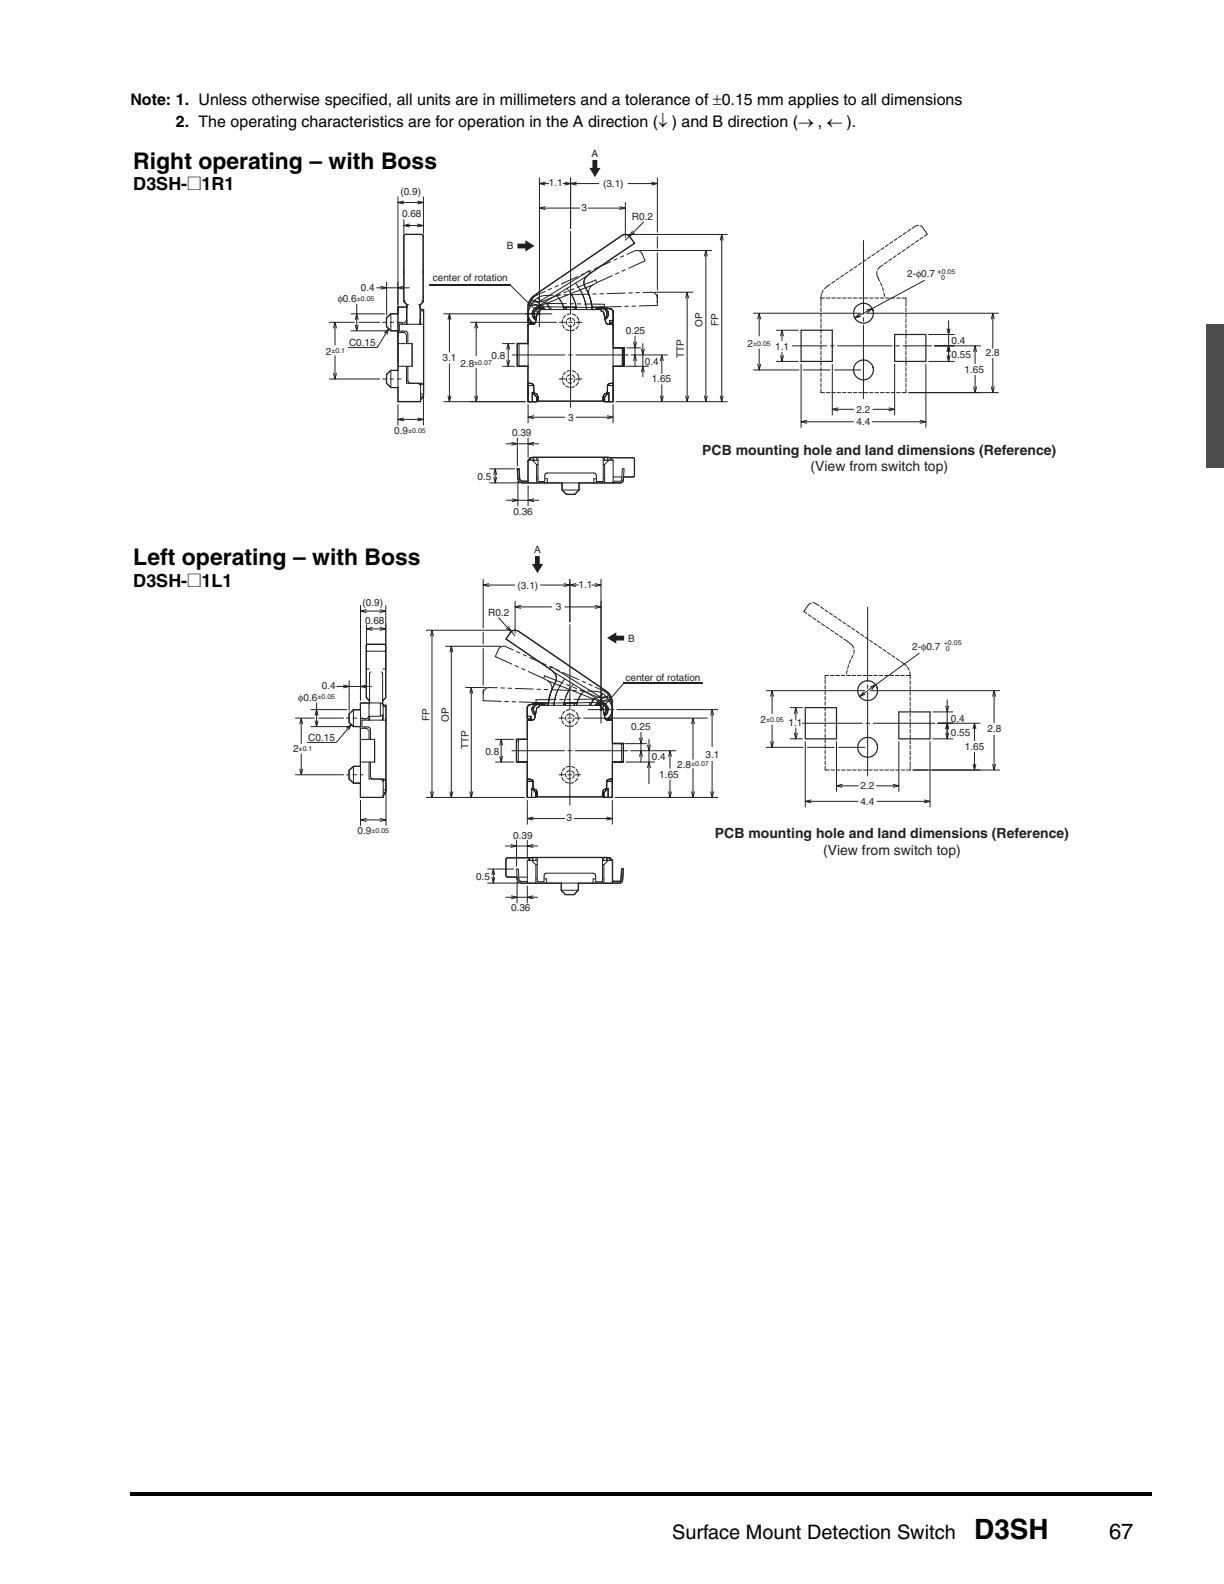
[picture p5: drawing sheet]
<svg xmlns="http://www.w3.org/2000/svg" width="216mm" height="279mm" viewBox="0 0 216 279" stroke-linecap="round" stroke-linejoin="round" font-family="sans-serif">
<path d="M23 263.2h180.2v.7h-180.2z" fill="#000"/>
<path d="M183.3 7.2h19.9v4.3h-19.9z" fill="#fff"/>
<path d="M212.7 57.2h3.2v25.3h-3.2z" fill="#4d4d4d"/>
<path d="M57.5 26.2h128.8v65.1h-128.8z" fill="#fff"/>
<g fill="none" stroke="#231f20" stroke-width=".18">
<path d="M95.2 36.7h7.1M95.2 31.4v26.3M95.2 32.4h1.6M96.1 32.1l-.9 .3 .9 .2M96.1 36.5l-.9 .2 .9 .3M99.6 32.1l1 .3-1 .2M100.6 31.4v8.9M101.6 32.1l-1 .3 1 .2M103.8 36.7h6.5M105.6 32.4h-6.3M109.3 36.5l1 .2-1 .3M110.3 35.7v6.2"/>
<path d="M110.8 32.4h5M113.5 39.2l-2.3 2.3M114.9 32.1l1 .3-1 .2M115.9 31.4v9.6M162 39.7l-.4 .1-.7 .5M162.3 39.8l.4 .2 .5 .7M58.1 56.8h4.4M58.8 57.9l.3-1.1 .2 1.1M59.1 57v3.9M63.3 56.8h3.7M67.5 56.8h.6M68.8 56.8h.6"/>
<path d="M68.9 55.4v3M70.1 56.8h.6M70.2 55.4h-1.3l-.7 .7v1.5l.7 .8h1.3M70.2 58.6h1.1l.4 .5v1.5M70.2 57v13.9h4v-2.9M70.9 57v.2M70.9 58.4v.2M71.5 53l-.3 .2M71.7 54.2v3M71.8 53.9h.1M71.8 57.1v.1M71.8 54.2h-1.6v2.8h1.1l.5-.5"/>
<path d="M71.8 53.9v3.3M72 53.7l-.2 .2M73.8 53.7l.3 .2M74.1 54.4h.1v2.8M74.1 57.1v.1M74.1 53.9v3.2M74.2 56.3h-.1v.9v-.1M74.2 54.6h.5v14.9M74.2 54.8h.5M74.4 53l.2 .2M74.6 53.2v-11.7l-.1-.1h-3.1l-.1 .1-.1 11.8 .6 .6M74.6 53.2l-.5 .7"/>
<path d="M74.7 57.2h-4.3v1.2h1.1l.4 .3v1.9M75.8 50.2h14.1zM79 56.4l.3-1 .2 1M79.3 55.5v6.6M83 56.9h15.1M83.7 57.9l.3-1.1 .2 1.1M84 57.2v5.5M89.9 50.2l5.3 5.1-.1 .1M93.1 55.4v1.2h.4M93.2 57.2h.8M93.2 53.7v2.2l.4 .8 .6 .4M93.2 54.7v1.9h.3"/>
<path d="M93.3 54.7l-.1 .2v1.7h.3M93.5 53.4l-.1 .4a2.58 2.58 0 0 0 .4 3l.4 .3M93.8 57h-.7v-.4l.1 .4h.6M93.8 56.8v.4M94 54.8l-.1 .6zM94 57.2l.4-.3 .4-1.7 .1-.3 .4-.1v-.2h10.7v.3l.5 .3 .3 1.7 .4 .3M94 57.2h-.9v10.4l.9 .2M94 57.2h-.9v3.6M94 56l.5 .5M94.1 54.9l-.1 .6M94.2 52.1l-.6 .6a.29 .29 0 0 0-.1 .3 .29 .29 0 0 0 .2 .3l1.5-.1 8.7-5.4 .3 .4 7.7-5.3-1-1.3-.5-.3-.6 .2-15.6 10.6M94.4 52.9l-.3 .4a2.92 2.92 0 0 0-.9 2.5 2.03 2.03 0 0 0 1 1.3"/>
<path d="M94.4 54.8l.7-.4 .6 .2a.93 .93 0 0 0-1.3 .2 .93 .93 0 0 0 .2 1.3l-.4-.6zM94.4 54.3l.6-.2zM94.9 54.2l-.5 .1M94.9 52.5l-.5 .4v.2l1.7 1 9.4 .2 1.1-.1M95.1 54.2l-.6 .2M95.1 55.3l.1 .1M95.3 54.6v.2l-.5 .4-.4 1.7-.4 .3M95.6 54.2l.6 .4M95.6 54.2h-.5M95.7 54.3l.3 .3-.4-.3-.4-.1-.5 .1-.5 .3-.2 .4v.6l.2 .4 .4 .4-.4-.3M95.7 54.6a.93 .93 0 0 0-1.3 .2 .93 .93 0 0 0 .2 1.3M96.1 51.4l-1.6 .8-.7 .6 .2 .2 1.4 .2 3.5-1.3"/>
<path d="M96.2 54.6l-.5-.4-.5-.1-.6 .1-.4 .3-.3 .5v.6l.2 .5 .4 .4M96.2 53.2l.8 1.4-.5-1.1M97.2 54.1v.5M97.3 50.9l-.6 .2M97.3 55.4h-19M97.6 52.1l-1.8 .1-.9 .3 .1 .3 1.2 .7 3.7 .1M98.1 52.1l.9 1.1 .5 1.4M98.4 50.4l-.5 .2M98.6 52.6l.5 .8 .4 1.2M98.7 56.9h1M98.8 52l-.6 .1M99.2 56.4v.6"/>
<path d="M99.2 57.4l.4 .5M99.4 54.2h2.2l.1 .4M99.4 54.2l.1 .4M99.8 55.7l-.5 .4M99.8 58.1l.6 .2M99.9 54.4l-.1 .2M99.9 56.6l.1 .6M100 50.9l1.1 1.6 .4 1 .2 1.1M100 51.4l-.6 .2M100.1 52h-.6M100.2 57.5l.6 .1M100.3 56.9h.7"/>
<path d="M100.5 53.6h.7M100.6 56.1l-.5 .3M100.6 40.8v14.6l-.6 .1M100.6 56v.6M100.6 57.3v14.6M100.7 51.8l.6 1.1 .4 1.7M101 55.4l.5 .3M101 56.2l.4 .4M101.2 50.9l-.6 .3M101.3 58.2l-.6 .1M101.4 56.9l-.3 .5M101.4 54.4v.2"/>
<path d="M101.5 49.9l.8 1.1 .5 1 .5 1.4 .2 1.2M101.6 56.9h1M101.8 55.9l.3 .5M101.8 50.7l3.3-1.3 .2 .5-.9 .5-8.9 3.5-1.9-.4-.1-.1 .3-.6M101.8 53.6h.6M101.9 48.8l-2.9 1.3M102 57.5l-.4 .5M102.1 56.6v.6M102.4 51.1l.6 1.4 .4 1.4M103.1 53.6l3.5 .1v.5M103.1 48.3l-.6 .2M103.4 54.2l.1 .4"/>
<path d="M103.4 54.4l.1 .2M103.5 48.7l-.4 .6-.1 .8 1 2.3 .5 2.2-.4-1.9a1.69 1.69 0 0 1 .5-2.4M103.9 51.9l-3.2 .1M104.2 48.2l-.9 .7-8.1 4.9h-1.9l-.1-.1 .2-.7M104.2 47.7l-.6 .3M104.4 54.2h1.7M105.2 51.8l-.7 .1M105.2 54.6l.5-.3 .5-.1 .5 .1 .4 .3 .2 .5v.4l-.2 .5-.4 .4M105.6 54.3l-.4 .3M105.6 54.6l.7-.2 .6 .4 .2 .7-.4 .6M105.6 54.6a.93 .93 0 0 1 1.3 .2 .93 .93 0 0 1-.2 1.3M105.7 54.3l-.5 .3"/>
<path d="M105.8 54.3l-.8 .3M106 54.6v.2l.5 .4 .4 1.7 .3 .3M106.2 54.2l.6 .2M106.3 54.2a1.18 1.18 0 0 1 1 .9 1.18 1.18 0 0 1-.6 1.3l.4-.3M106.4 54.2l1.4 .3M106.5 51.8h-.7M107.2 54.9l.1 .6M107.2 57.2h.9v10.4l-.9 .2M107.2 57.2h.9v.4M107.2 57.2h.9v3.6M107.5 56.6v.6M107.7 46.2l-2.9 1.3"/>
<path d="M107.7 54.5l.4 .4v1.7h-.6M107.8 54.5l.3 .4v1.7h-.6M108 48.6l-2.7 1.3M108.1 56.6v.4h-.6M108.9 45.6l-.6 .3M109.1 48.1l-.6 .3M109.6 54.1l-3 .1M110 45.1l-.6 .3M110.3 51.7l-3.2 .1M110.3 47.6l-.6 .2M110.6 44.9l1.3-.6a1.01 1.01 0 0 1 1.3 .5l.6 1.2-2.9 1.3M110.8 41.4h17.5"/>
<path d="M110.8 54h-.6M111 41.6l-.7 .7M111.5 51.7h-.6M111.6 40.8l-.6 .9 .9-.6M112 59.3v5.3M112.1 54h-.6M112.8 51.6h-.6M112.8 44.2h12.7M113.4 51.6h1.5a.99 .99 0 0 1 1 .9l.1 1.4-3.3 .1M115.4 51.5h6.8M115.9 53.2h.1M115.9 41.7v2.1"/>
<path d="M115.9 44.6v6.6M115.9 51.9v.8M120.9 52.6l.3-1.1 .3 1.1M121.2 51.5v19.4M124.3 45.2l.2-1 .3 1M124.5 44.2v26.7M127 42.3l.3-.9 .2 .9M127.3 41.4v29.5M132.9 55.3h18.9M133.7 56.2l.2-.9 .3 .9M133.9 55.6v3.7M136.9 58.2h3.9"/>
<path d="M137.7 59.3l.2-1.1 .3 1.1M137.9 58.5v1.6M144.8 52.6v.6M144.8 53.4v.6M144.8 54.3v.7M144.8 55.3v.6M144.8 56.2v.7M144.8 57.2v.6M144.8 58.1v.7M144.8 59.1v.6M144.8 52.6h.6M144.9 51.9l-.1 .7"/>
<path d="M145.2 51.2l-.3 .5M145.8 52.6h.6M146.4 50.1l-1 .8M146.7 52.6h.6M147.2 49.6l-.5 .3M147.7 52.6h.6M148 49l-.5 .4M148.6 52.6h.7M148.8 48.5l-.5 .4M149.6 52.6h.6M149.6 48l-.5 .3M150.4 47.4l-.5 .4"/>
<path d="M150.5 52.6h.7M151.2 46.9l-.5 .4M151.5 52.6h.6M151.5 55.4l-.7 .7M152 46.4l-.6 .3M152.3 42.4v13M152.3 56v.7M152.3 57.3v13M152.4 52.6h.7M152.7 45.8l-.5 .4M152.8 55.3h23.3M152.9 54.7l.9-.3-.7 .7"/>
<path d="M153.4 52.6h.6M153.5 45.3l-.5 .4M154.3 44.8l-.5 .3M154.3 52.6h.7M154.7 47.9a1.94 1.94 0 0 0 .5 1.7M155.1 44.2l-.5 .4M155.2 47.1l-.4 .5M155.3 52.6h.6M155.3 49.8l.2 .6M155.7 50.7l.1 .6M155.7 46.7l-.5 .4M155.9 43.7l-.5 .3"/>
<path d="M155.9 51.6l.1 .7M156.2 52.6h.7M156.5 46.2l-.5 .3M156.7 43.1l-.5 .4M157.2 52.6h.6M157.3 45.6l-.5 .4M157.5 42.6l-.6 .4M158.1 45.1l-.5 .4M158.1 52.6h.7M158.2 42.1l-.5 .3M158.9 44.6l-.6 .3M159 41.5l-.5 .4"/>
<path d="M159.1 52.6h.7v.6M159.6 44l-.5 .4M159.8 53.4v.6M159.8 54.3v.7M159.8 55.3v.6M159.8 56.2v.7M159.8 57.2v.6M159.8 58.1v.7M159.8 59.1v.6M159.8 41l-.5 .4M160.4 43.5l-.5 .3M160.6 40.5l-.5 .3"/>
<path d="M161.2 42.9l-.5 .4M162 42.4l-.5 .3M162.8 41.8l-.5 .4M163.1 49.5l-12.3 6.6 1-.3M163.2 40.8l.4 .5-.6 .4M163.8 59h4.5M167.1 58l.2 1 .3-1M167.3 56.6v7M174.9 56.2l.2-.9 .3 .9M175.1 55.4v6M58.1 66.9h8.9M58.8 65.9l.3 1 .2-1"/>
<path d="M59.1 62.7v4.2M67.5 66.9h.6M68.8 66.9h.6M68.9 65.4v3M70.1 66.9h.6M70.2 65.4h-1.3l-.7 .7v1.5l.7 .8h1.3M70.2 60.6h2.5v4M70.2 64.6h2.5M71.7 64.6v3h2.1M71.9 64.6v2.6l.2 .3 .3 .1M72.7 60.6h.1M72.7 60.6v4"/>
<path d="M73.8 67.6l.4 .4M74.1 67.6l.1 .2h.5l-.1-.2h-.8M74.2 67.6v.4M74.2 69.9l.4 .2M74.2 69.5h.5M74.6 70.1l-.4 .4M74.7 69.5l-.1 .6M78.3 70.9h14.3M79 69.9l.3 1 .2-1M79.3 64.2v6.7M83.7 69.9l.3 1 .2-1M84 65v5.9"/>
<path d="M88.6 64.6h2.2M88.6 60.6h2.2M89.3 78.3h5.7M89.4 61.6l.2-1 .3 1M89.4 63.6l.2 1 .3-1M89.6 60.6v4M90.3 78l1 .3-1 .2M90.4 62.6h9.2M91.3 77.3v4.9M91.3 60.6v4h1.9M91.3 60.6h.3M91.6 60.6v4"/>
<path d="M93.1 67.6v.4M93.1 77.3v3.4M93.1 73.6h6.5M93.1 71.3v3.3M93.1 68v2.9h1.5v-.9M93.1 67.6l.9 .2M93.1 67.6v.4h1h-1v2.9h.8v-1.6M93.2 60.6h-1.9M93.2 68v2.9h.7v-1.6M93.9 67.7l.2 .3M93.9 69.3l.7 .7M93.9 69.3l.7 .7v.9h-.7z"/>
<path d="M94 67.8l.1 .3M94 67.8l.1 .1M94.1 67.8l.1 1.3 .5 .4M94.1 67.9v.2M94.1 78l-1 .3 1 .2M94.1 68.1l.1 1 .3 .3M94.1 73.3l-1 .3 1 .2M94.1 68.1l.1 1 .5 .4M94.3 69.3h-.4M94.5 69.4l.2 .1M94.7 69.5l.2 .6M94.7 69.5l.2 .4v.9v-.7"/>
<path d="M94.9 70h-.3M98.7 66.9h1M99.2 66.4v.6M99.2 67.3l.4 .6M99.8 65.7l-.5 .4M99.8 68.1l.6 .2M99.9 66.6l.1 .6M100.2 67.5l.6 .1M100.3 62.6h.6M100.3 66.9h.7M100.6 66.1l-.5 .3M100.6 65.4l-.6 .1"/>
<path d="M101 66.2l.4 .4M101 65.4l.5 .3M101.3 68.2l-.6 .1M101.4 66.9l-.3 .5M101.6 62.6h9.2M101.6 66.9h1M101.6 73.6h6.4M101.8 65.9l.3 .5M102 67.5l-.4 .5M102.1 66.6v.6M106.4 70h.2M106.6 69.5l-.2 .4v.9h-11.5v-.7"/>
<path d="M106.6 69.5l-.2 .4v.9M106.6 70v.9h.8M107 69.3h.4l-.8 .7h-.2M107.1 69l-.1 .3-.4 .2M107.1 68.1v.9M107.1 73.3l1 .3-1 .2M107.1 68.1v1l-.5 .4M107.2 68h.9v2.9h-.7v-1.6M107.2 68h.9M107.2 68h.9v2.9h-.7M107.2 67.8l-.1 .3M107.4 69.3h-.4h.4l-.8 .7h-.2"/>
<path d="M107.4 69.3v1.6h-.8v-.9M107.4 69.3l-.8 .7M107.4 67.7l-.2 .3M108.1 71.3v3.3M108.1 68v2.9h-.7M108.1 67.6l-.9 .2M108.1 67.6v.4M108.6 70.9h19.7M109.8 64.6h.3h-2M109.8 64.6h-.2M110.1 61.4v3.2h-.3M110.1 61.4h-.3v3.2"/>
<path d="M110.1 61.4h-2M110.1 61.4v3.1M110.1 61.4h-.3v3.1v-3.1M110.4 64.6h4M110.6 61.4h2.4M111.3 62.6h6.4M111.8 63.6l.2-1 .3 1M111.8 60.4l.2 1 .3-1M113.1 61.6l.3 1 .2-1M113.4 60.6v5.9M113.6 65.6l-.2-1-.3 1M116.5 63.6l.2-1 .3 1"/>
<path d="M116.5 69.9l.2 1 .3-1M116.7 62.9v3M116.7 67.9v3M120.9 69.9l.3 1 .3-1M124.3 69.9l.2 1 .3-1M127 69.9l.3 1 .2-1M132.9 65.3h8M133.7 64.2l.2 1.1 .3-1.1M133.9 61.6v3.7M136.9 63.8h3.9M137.7 62.7l.2 1.1 .3-1.1M137.9 62.2v1.6"/>
<path d="M139.8 61h6M141.3 74.4h9.2M141.3 64.2v11.2M141.7 65.3h4.7M142.3 74.1l-1 .3 1 .3M144.8 69.3h.6M144.8 60v.7M144.8 61v.6M144.8 62v.6M144.8 62.9v.6M144.8 63.9v.6M144.8 64.8v.6"/>
<path d="M144.8 65.8v.6M144.8 66.7v.6M144.8 67.7v.6M144.8 68.6v.7M145.8 69.3h.6M146.5 61h.6M146.7 69.3h.6M146.8 72.2h3.7M146.8 64.2v9M147.2 65.3h4.6M147.7 69.3h.6M147.8 61h9.6"/>
<path d="M147.8 72l-1 .2 1 .2M148.6 69.3h.7M149.6 69.3h.6M150.5 69.3h.7M151.5 69.3h.6M152.4 69.3h.7M153.4 69.3h.6M153.9 74.4h9.2M154 72.2h3.7M154.3 69.3h.7M155.3 69.3h.6M156.2 69.3h.7"/>
<path d="M156.8 72l1 .2-1 .2M157.2 69.3h.6M157.8 64.2v9M158 61h.6M158.1 69.3h.7M159.1 69.3h.7M159.3 61h5.1M159.8 60v.7M159.8 61v.6M159.8 62v.6M159.8 62.9v.6M159.8 63.9v.6"/>
<path d="M159.8 64.8v.6M159.8 65.8v.6M159.8 66.7v.6M159.8 67.7v.6M159.8 68.6v.7M160.3 69.3h15.8M162.3 74.1l1 .3-1 .3M163.3 64.2v11.2M163.8 63.8h4.5M164.9 61h8.1M167.1 62l.2-1 .3 1M167.1 62.7l.2 1.1 .3-1.1"/>
<path d="M171.7 62l.3-1 .2 1M171.7 68.2l.3 1.1 .2-1.1M172 61.1v3M172 66.2v3.1M174.9 68.2l.2 1.1 .3-1.1M175.1 63.2v6.1M86.4 85.2h5.2M86.4 82.7h4.4M87.1 83.7l.2-1 .3 1M87.1 84.2l.2 1 .3-1M87.3 82.7v2.5M89.3 88.2h5.7"/>
<path d="M90.3 88l1 .2-1 .3M91.3 84.9v4.3M91.4 84.4l-.1-1.7h.3l.1 2 .3 .2h1.2M91.4 84.4l.1 .4 .3 .3 1.4 .1M93.1 85.7v3.5M93.4 80.9l-.2 .3M93.4 80.9l.3 .3M93.8 80.7h-.3l-.2 .4M93.9 81.2l.7 .7v3.3M94.1 80.7l-.7 .2M94.1 80.7h13v.5M94.1 80.7v.5"/>
<path d="M94.1 88l-1 .2 1 .3M94.6 81.9h.3M94.6 84.4h.3M94.7 81.2v-.5l.2 .1v1.1M94.7 81.2h-1.5v4h1.4M94.7 81.2l.2 .1M96.1 84.4h.4v.8M99.2 85.2v1.2M99.2 86.4h2.9M102.1 86.4l-.7 .8h-1.5l-.7-.8M102.1 85.2v1.2M105.2 84.4h-.4v.8"/>
<path d="M106.4 81.9v3h-1.2v-1.1l-.4-.4h-8.3l-.4 .4v1.1h-1.2v-3M106.4 81.9h.2M106.4 84.4h.2M106.6 81.2v-.5h-.1l-.1 .1v1.1M106.6 81.2l-.2 .1M106.6 81.2h1.5v4M106.6 81.9v3.3M107.1 80.7h.1M107.2 80.7l.7 .2M107.2 80.7v.5M107.4 81.2l-.8 .7M107.5 80.7l4.3 .1 .1 3.2-.2 .1h-1.7"/>
<path d="M107.9 80.9l.2 .3M107.9 80.9l-.3 .3M108.1 84.1h1.6M109.6 84.7l-.2 .2h-1.3M109.7 84.7l.1-2h.3l-.2 2.1-.4 .4h-14.9"/>
</g>
<g fill="none" stroke="#231f20" stroke-width=".21">
<path d="M141.3 58.2h5.5v5.6h-5.5zM157.8 59h5.5v4.8h-5.5z"/>
<circle cx="152.3" cy="55.2" r="1.75"/>
<circle cx="152.3" cy="65.3" r="1.75"/>
</g>
<path d="M95 55.2a.25 .25 0 0 1 .3 0 .25 .25 0 0 1 0 .3l-.2-.1 .2 .1a.25 .25 0 0 1-.3 0 .25 .25 0 0 1 0-.3z" fill="#231f20"/>
<g fill="none" stroke="#231f20" stroke-width=".18">
<path d="M70.2 34.7v29.4M70.2 35.7h4.5M71.2 35.5l-1 .2 1 .3M71.2 38.8v2.4M71.2 39.8h3.4M72.2 39.5l-1 .3 1 .2M73.6 39.5l1 .3-1 .2M73.7 35.5l1 .2-1 .3M74.7 34.7v6.5M61.9 58.4h6.5M61.9 55.4h5.9M62.7 56.4l.2-1 .3 1"/>
<path d="M62.7 57.4l.2 1 .3-1M62.9 53.7v4.7M66.5 50.8h5.7M67.2 50.5l1 .3-1 .2M67.8 58.7l.8-.7-2.1 3.3h-5.1M68.2 49.8v5.8M68.6 58l-.3 1M71.2 50.5l-1 .3 1 .2M70.2 71.3v3.7M70.2 74h4.5M71.2 73.7l-1 .3 1 .2M73.7 73.7l1 .3-1 .2"/>
<path d="M74.7 70v5"/>
</g>
<path d="M71.3 41.4l2.2-.1a1.03 1.03 0 0 1 1.1 .2v11.7l-.5 .6v.6l.1 .2h.5v13.6a2.54 2.54 0 0 1-.4 2.2l-.1 .4h-4v-2.4h-1.3l-.7-.8v-1.5l.7-.8h1.3v-6.9h-1.3l-.7-.8v-1.5l.7-.8h1.3v-1.1h1.6v-.5l-.6-.6v-11.5zM93.7 52.7a86.1 86.1 0 0 1 8.7-6.2l6.4-4.3a2.08 2.08 0 0 1 1.9-.8l1.2 1.5-7.7 5.3a1.89 1.89 0 0 0-.7 2.9 8 8 0 0 1 .9 3.5l.7-.1a2.81 2.81 0 0 1 2.9 .1 3.8 3.8 0 0 1 .2 2.3h-.7v.3h.7v4.1h1.8v3.3h-1.8v6.3h-1.6v-.9h-.2v.8h-11.5v-.8h-.2v.9h-1.6v-6.3h-1.9v-4h1.9v-3.4h.6v-.3h-.6v-2a2.67 2.67 0 0 1 .6-2.2zM91.2 82.7h.4v1.2a.78 .78 0 0 0 .6 1h.9v-3.7a1.01 1.01 0 0 1 1.3-.6l16 .1a1.92 1.92 0 0 1 1.5 .2v1.9a1.41 1.41 0 0 1-.1 1.3h-1.8a.79 .79 0 0 1-.9 1.1h-7v1.2l-.7 .8h-1.5l-.8-.8v-1.2h-6.7a.87 .87 0 0 1-1.1-.9z" fill="none" stroke="#231f20" stroke-width=".21"/>
<g fill="#231f20">
<path d="M104.5 28.2h.8v1.4h.6l-1 1.6-.9-1.6h.5z"/>
<path d="M91.3 43h1.4v-.6l1.6 1-1.6 1v-.6h-1.4z"/>
</g>
<g fill="#fff">
<path d="M24.1 38h19.2v23h-19.2z"/>
<path d="M51.7 96h136.9v65.2h-136.9z"/>
</g>
<g fill="none" stroke="#231f20" stroke-width=".18">
<path d="M64.6 118h.6M64.6 115l.2-.1h3l.2 .1v8.1l-.5 .6M65.3 118.5l-.1 .3v5.2M67.3 118.5l.2 .3v5.4M67.5 118h.5M68 115v-1.1l-.1-.2h-3.1l-.2 .1v9.3l.6 .6M75.2 111.2h15.1M75.9 112.2l.3-1 .3 1M76.2 111.2v29.5M78.6 114h9.7M79.4 115l.2-1 .3 1M79.6 114v26.7"/>
<path d="M85.2 102.2v8.6M85.2 111.5v2.1M85.2 114.4v6.5M85.2 103.2h5.6M86.2 103l-1 .2 1 .3M88 109l2 2.3M89.7 110.5l.5 .9-.9-.6M90.1 111.5l.6-.3 .7 .1 15.5 10.6 .7 .7a.27 .27 0 0 1 .1 .2 .27 .27 0 0 1-.2 .3l-1.5-.1-8.7-5.4-.3 .4-7.7-5.3zM90.2 111.4l.7 .8M90.6 114.7l-1.4-.6a1.01 1.01 0 0 0-1.3 .5l-.5 1.2 2.9 1.3M90.9 106.1v5.6M90.9 107h6.4"/>
<path d="M90.9 117.4l.5 .3M91.1 114.9l.6 .3M91.9 106.8l-1 .2 1 .3M92 117.9l.6 .3M92.3 115.5l.6 .2M93.2 118.4l2.7 1.3M93.4 116l2.9 1.3M95.3 103.2h5M95.9 119.7l.2-.5 3.3 1.3M95.9 119.7l.9 .5 3.7 1.4M96.9 117.5l.6 .3M97 118l.8 .7 3.4 2"/>
<path d="M97.6 118.5l.5 .6v.8l-1 2.5-.4 2 .2-1.3 .4-1.2M98.1 118.1l.6 .2M99.2 118.6l2.9 1.3M99.5 103l1 .2-1 .3M99.6 107h6.5M99.6 119.8l-.7 1-.6 1.1-.4 1.2-.2 1.3M100.5 110.2v14.9M100.5 102.2v7.5M100.5 103.2h1.5M101.5 103l-1 .2 1 .3M104.4 103.2h1.5M105 103l1 .2-1 .3"/>
<path d="M105 106.8l1 .2-1 .3M106 102.2v25.4M142.1 107.3l-.3 .6 .5 .3M142.6 108.4l.5 .4M143 106.4l-.3 .2-.5 .7M143.3 106.3l.5 .1 .7 .5M143.4 108.9l.5 .4M144.1 109.5l.6 .3M144.7 107l.5 .4M144.9 110l.6 .4M145.5 107.6l.5 .3M145.5 120v.6"/>
<path d="M145.7 110.6l.5 .3M146.2 119.1h-.7v.7M146.3 108.1l.5 .4M146.5 111.1l.5 .4M146.5 119.1h.6M147.1 108.6l.5 .4M147.3 111.6l.5 .4M147.5 119.1h.6M147.9 109.2l.5 .3M148.1 112.2l.5 .3M148.4 119.1h.6M148.7 109.7l.5 .4"/>
<path d="M148.9 112.7l.6 .5a1.86 1.86 0 0 1 1.1 1.1M149.4 119.1h.6M149.4 118.2l-.1 .6M149.5 110.2l.5 .4M149.7 117.3l-.2 .6M150 116.4l-.2 .6M150.2 110.8l.6 .3M150.3 119.1h.6M150.5 115.6l-.3 .5M150.6 114.7v.6M151 111.3l.5 .4M151.3 119.1h.6"/>
<path d="M151.8 111.9l.5 .3M152.2 119.1h.6M152.6 112.4l.5 .4M153 107.1v13.1M153.2 119.1h.6M153.4 112.9l.5 .4M154.1 119.1h.7M154.2 113.5l.5 .3M155 114l.5 .4M155.1 119.1h.6M155.7 114.5l.6 .4M156 119.1h.7"/>
<path d="M156.5 115.1l.6 .3M157 119.1h.6M157.3 115.6l.5 .4M157.9 119.1h.7M158.1 116.2l.5 .3M158.9 119.1h.6M158.9 116.7l1 .8M159.8 119.1h.7M160.1 117.7l.3 .5M160.5 118.5v.6M160.5 119.1v.7M162.1 115.2l-10.5 7.7 1-.4"/>
<path d="M52.1 126.7h3.4M52.1 136.7h8.5M52.9 135.7l.2 1 .3-1M52.9 127.7l.2-1 .3 1M53.1 133v3.7M53.1 127v4.2M56.2 126.7h4.4M61.1 126.7h.5M61.1 136.7h.5M62.3 126.7h.6M62.3 136.7h.6M62.3 125.2l-.7 .7v1.5l.7 .8"/>
<path d="M62.3 135.2l-.7 .7v1.5l.7 .8M62.3 128.2h1.3M62.3 138.2h1.3M62.3 125.2h1.3M62.3 135.2h1.3M62.3 125.2v3M62.3 135.2v3M63.5 126.7h.5M63.5 136.7h.5M63.6 128.5h1.1l.4 .4v1.5M63.6 126.8v13.9h4v-2.9M63.6 130.4h2.5v4"/>
<path d="M64.3 126.8v.2M64.3 128.2v.3M65.1 124v3v-.6M65.1 134.4v3h2.1M65.2 126.3v.7M65.3 134.4l.1 2.8 .3 .2h1.5M66.1 130.4v4h-2.5M67.1 124h-3.5v2.8h1.1l.4-.4M67.1 124l.5 .2v2.8M67.1 124v2.3M67.2 137.4l.4 .4M67.2 137.4h.8l.1 .2h-.5l-.1-.2"/>
<path d="M67.5 126.1v.9M67.6 126.1l-.5 .2h-2M67.6 137.4v.4M67.6 124.4h.5v15l-.1 .5M67.6 124.7h.5M67.6 139.7l.4 .2M67.6 139.3h.5M68 139.9l-.4 .4M68.1 127h-4.3v1.2h1.1l.4 .3v1.9M75.9 139.7l.3 1 .3-1M79.4 139.7l.2 1 .3-1M82.1 121.3h3.6"/>
<path d="M82.9 122.3l.2-1 .3 1M82.9 139.7l.2 1 .3-1M83.1 121.3v19.4M85.2 121.7v.7M87.4 134.4h3.2M87.4 130.4h3.2M87.7 121.3h-1.4a1.01 1.01 0 0 0-1 .9l-.1 1.4 3.2 .1M88.2 131.4l.2-1 .2 1M88.2 133.4l.2 1 .2-1M88.4 121.3l.6 .1M88.4 130.4v4M89.1 123.7l.6 .1"/>
<path d="M89.6 121.4h.7M90.3 132.4h9.3M90.3 123.8h.7M90.9 121.4l3.2 .1M91.6 123.8l3 .1M93 126.4v.4h.6M93 137.4v3.3M93 137.4l.9 .2M93 137.4v.4h1M93 134.4h-1.9v-4h.3v.4l.1-.4-.1 4M93 130.4h-1.9M93.4 124.3l-.4 .4v1.7h.6"/>
<path d="M93.4 124.3l-.3 .2-.1 .2v1.7h.6M93.6 126.4v.6M93.7 137.5l.3 .3M93.8 139.1l.7 .7v.9h-.7M93.8 139.1v1.6h-.8M93.8 139.1l.7 .7v.9h-.7zM93.8 139.1l.7 .7M93.9 137.6l.1 .3M93.9 127h-.9v10.4l.9 .2M93.9 127h-.9M93.9 137.6l.1 .2M93.9 137.6l.1 1.3 .5 .4"/>
<path d="M94 124.7l-.2 .6zM94 137.8v.1M94 137.8h-1v2.9h.8v-1.6M94 137.9v1l.5 .4M94.1 125.9l.3 .3M94.1 139.1h-.3M94.4 124.5l.5-.3 .7 .2a.92 .92 0 0 0-1.3 .2 .92 .92 0 0 0 .2 1.3l-.4-.7 .1-.4zM94.5 139.8v.9h-.7M94.5 139.3l.3 .6M94.5 139.3l.2 .4 .1 .9v-.7M94.6 123.9l1 .2 6.2-.1M94.7 121.6h.6"/>
<path d="M94.8 124l-1.4 .3M94.8 139.8h-.3M95 124l-.6 .2M95.1 124.4v.3l-.3 .1-.1 .2-.4 1.8-.4 .2M95.4 124l.8 .4M95.6 124.1l.3 .3-.4-.3-.6-.1-.6 .2-.3 .4-.2 .5 .1 .4 .5 .7M96 121.6h.6M96.6 120.1a1.52 1.52 0 0 1 .7 1.8M96.7 124h-1.7M97.2 121.7l3.2 .1M98.1 123.4h-3.5v.5M98.5 121.6l-.5 1.4-.3 1.4v-.4"/>
<path d="M98.6 126.7h1M98.6 136.7h1M98.7 123.4h.7M98.8 120.9l-.1 .3M99.1 126.2l-.1 .7M99.1 136.3l-.1 .6M99.1 127.2l.3 .5M99.1 137.2l.3 .5M99.6 135.5l-.4 .4M99.6 125.5l-.4 .4M99.7 127.9l.6 .2M99.7 137.9l.6 .2"/>
<path d="M99.7 124.2v.2M99.8 136.5l.1 .6M99.8 126.4l.1 .7M99.9 120.8l.6 .2M100 123.4h.6M100.1 137.3l.6 .1M100.1 127.3l.6 .1M100.2 136.7h.6M100.2 126.7h.6M100.2 132.4h.6M100.5 121.6l2.1 .8M100.5 121.6l-.6 1.1-.4 1.7"/>
<path d="M100.5 135.2l-.6 .1M100.5 135.9l-.5 .3M100.5 125.2l-.6 .1M100.5 125.9l-.5 .3M100.5 125.8v.6M100.5 127v15M100.8 135.2l.6 .3M100.8 136l.4 .5M100.8 125.2l.6 .3M100.8 126l.4 .4M101.1 121.8h.6M101.1 121.2l.6 .3"/>
<path d="M101.2 120.7l1.9 1.2M101.2 120.7l-1.2 1.6-.3 .8-.2 1.3M101.2 128l-.6 .1M101.2 138l-.6 .1M101.2 136.7l-.2 .5M101.2 126.7l-.2 .5M101.3 124.2v.2M101.5 136.7h.9M101.5 126.7h.9M101.5 132.4h9.2M101.6 135.7l.3 .5M101.6 125.7l.3 .5"/>
<path d="M101.8 124h-2.3v.4M101.8 124l-.1 .4M101.9 127.3l-.4 .5M101.9 137.3l-.4 .5M102 126.4l-.1 .6M102 136.4l-.1 .6M102.3 121.8l.7 .1M102.6 122.4l3.2 1.3 1.8-.4 .1-.1-.4-.6M102.6 122.4l-.5 .8-.4 1.2M102.7 120.2l.6 .2M102.9 126.7h21.9M103.1 121.9l2.9 1.8 1.8-.1 .2-.1-.3-.6"/>
<path d="M103.1 121.9l-.9 1-.5 1.5M103.6 121.9l1.6 .1a1.15 1.15 0 0 1 1.1 .4l-.2 .2-1.2 .7-3.6 .1M103.7 125.2h4.6M103.9 120.7l.5 .2M104 123.9v.5M105 123.1l-.8 1.3 .4-1.1M105 124.4l.4-.4 .5-.1 .6 .1 .5 .3 .2 .5 .1 .6-.3 .5-.4 .4M105 121.2l1.6 .8 .7 .6v.1l-1.6 .3-3.4-1.3M105.5 124.1l-.4 .3 .4-.3 .6-.1 .5 .2 .4 .4 .1 .9-.5 .7M105.5 124.4l.7-.2 .6 .4 .1 .7-.4 .6a.92 .92 0 0 0 .3-1.3 .92 .92 0 0 0-1.3-.2zM105.5 124l-.5 .4M105.9 124.4v.3l.3 .1 .2 .2 .3 1.8 .4 .2"/>
<path d="M106 125.1l.1 .1M106 124h-.5M106 125.1v.1M106.1 124l.6 .2M106.2 122.3l.6 .4v.2l-1.6 1-3.4 .1M106.3 124l.5 .1M106.3 139.8h.2M106.5 139.3l-.2 .4v.9h-11.5v-.7M106.5 139.3l-.2 .4v.9M106.5 139.8v.9h.8M106.6 126.3l.5-.5zM106.7 124.1l-.6-.2 .6 .2"/>
<path d="M106.8 122.7l.3 .4a2.95 2.95 0 0 1 .9 2.5 2.04 2.04 0 0 1-1.1 1.4M106.9 125.9l-.3 .3M107 137.9v1l-.5 .4M107.1 124.7l.1 .6M107.1 127l-.4-.3-.3-1.7-.5-.3v-.3h-10.8v.3h-.3l-.1 .3-.4 1.7-.4 .3M107.1 137.6l-.1 .3M107.1 127h.9v10.4l-.9 .2M107.1 127h.9v3.6M107.1 127h.9M107.1 124.6l.2 .6zM107.3 139.1l-.8 .7h-.2M107.3 139.1v1.6"/>
<path d="M107.3 139.1v1.6h-.8v-.9M107.3 139.1l-.8 .7M107.3 139.1h-.4h.4l-.8 .7h-.2M107.3 137.5l-.3 .3M107.4 126.6v.4M107.7 123.2l.3 1.6M107.8 126l-.4 .6-.5 .3M107.9 124.5l.1 .3M107.9 124.5l.1 1.9h-.4h.4v-1.6M108 123.5l-.1 2.3-.4 .7-.6 .4M108 124.8l-.2 1.2M108 125.2v1.2h-.4"/>
<path d="M108 126.4v.4h-.6M108 131.2h2v3.2h-2M108 137.4l-.9 .2M108 137.8v2.9h-.7M108 137.4v.4M108 137.8h-1h1v2.9h-.7M108.8 125.2h17.8M109.7 131.2v3.2M110 134.4h-.3M110 120.5h13.8h-13.8h13.8h-13.8h13.8h-13.8l-4 4.7M110.2 131.2h3.9M110.5 134.4h5"/>
<path d="M111.2 132.4h8M112.8 130.2l.3 1 .2-1M112.8 133.4l.3-1 .2 1M113.1 129.2v5.2M114.2 131.4l.3 1 .2-1M114.2 135.4l.3-1 .2 1M114.5 130.4v7.8M117.9 139.7l.3 1 .2-1M117.9 133.4l.3-1 .2 1M118.2 132.6v2.9M118.2 137.6v3.1M122 127.7l.2-1 .3 1"/>
<path d="M122 139.7l.2 1 .3-1M122.2 135.6v5.1M122.2 126.8v7.1M125.4 139.7l.2 1M125.4 126.2l.2-1 .3 1M125.6 125.3v6.4M125.6 134.3v6.4M125.9 139.7l-.3 1M135.2 131.8h6.5M135.2 121.8h17.3M135.9 122.8l.3-1 .2 1M135.9 130.8l.3 1 .2-1"/>
<path d="M136.2 127.9v3.9M136.2 121.9v4M139.4 130.3h2.1M139.4 124.8h2.1M140.1 125.8l.3-1 .2 1M140.1 129.3l.3 1 .2-1M140.4 125v2M140.4 128.4v1.9M141.6 127.6h10.5M142 130.8v11.6M142.4 131.8h4.8M145.5 121.9v.6"/>
<path d="M145.5 122.8v.6M145.5 123.8v.6M145.5 124.7v.7M145.5 125.7v.6M145.5 126.6v.7M145.5 127.6v.6M145.5 128.5v.7M145.5 129.5v.6M145.5 130.4v.7M145.5 131.4v.6M145.5 132.3v.7M145.5 133.3v.6"/>
<path d="M145.5 134.2v.7M145.5 135.2v.6h.8M145.5 120.9v.6M146.6 135.8h.6M147.5 135.8h.7M147.5 138.6h3.9M147.5 130.8v8.8M147.9 131.8h4.6M148.5 135.8h.6M148.5 138.4l-1 .2 1 .3M149.4 135.8h.7M150.4 135.8h.6"/>
<path d="M151.3 135.8h.7M152.3 122.1l-.7 .8M152.3 135.8h.6M152.8 127.6h.6M153 120.8v.7M153 122.1v14.8M153.2 135.8h.7M153.5 121.2l1-.4-.7 .8M153.5 121.8h22.8M154 127.6h10.9M154.2 135.8h.6M154.6 138.6h3.8"/>
<path d="M155.1 135.8h.7M156.1 135.8h.6M157.1 135.8h.6M157.5 138.4l1 .2-1 .3M158 135.8h.6M158.5 130.8v8.8M159 135.8h.6M160.5 120.1v.6M160.5 121.1v.6M160.5 122v.6M160.5 123v.6M160.5 123.9v.6"/>
<path d="M160.5 124.9v.6M160.5 125.8v.7M160.5 126.8v.6M160.5 127.7v.7M160.5 128.7v.6M160.5 129.6v.7M160.5 130.6v.6M160.5 131.5v.7M160.5 132.5v.6M160.5 133.4v.7M160.5 134.4v.6M160.5 135.2v.6h-.6"/>
<path d="M161 135.8h15.3M164 130.8v11.6M164.5 130.3h3.6M164.5 125.6h3.6M165.4 127.6h7.5M166.8 128.6l.3-1 .2 1M166.8 129.3l.3 1 .2-1M166.8 124.6l.3 1 .2-1M167.1 123.5v6.8M171.6 128.6l.3-1 .2 1M171.6 134.8l.3 1 .2-1M171.9 127.8v2.8"/>
<path d="M171.9 132.7v3.1M175.1 122.8l.2-1 .3 1M175.1 134.8l.2 1 .3-1M175.3 129.7v6.1M175.3 121.9v5.6M75.2 140.7h17.3M86 153.3h4.6M86 155.8h5.5M86.8 154.3l.2-1 .3 1M86.8 154.8l.2 1 .3-1M87 153.3v2.5M89.1 149.2h5.7"/>
<path d="M89.2 158.3h5.6M90.1 149l1 .2-1 .3M90.2 158l1 .3-1 .2M91.1 148.2v4.6M91.2 155.5v3.8M91.5 154.7h1.5M93 148.2v3.1M93 156.3v3M93 141.2v4.2M93 144.4h6.6M93 140.7h.8M93 155.5h-1.1l-.3-.2-.1-.2-.1-1.8h-.3l.1 1.7 .2 .5 .5 .3h1.1"/>
<path d="M93.3 151.5l-.2 .3M93.6 151.3l-4.3 .1v3.2l.1 .1h1.8M93.8 151.8l.7 .7v3.3h-1.5M93.9 151.3h13.2M93.9 151.3v.5M93.9 151.3l-.6 .2 .3 .3M94 149l-1 .2 1 .3M94 158l-1 .3 1 .2M94 144.1l-1 .3 1 .2M94 151.3v.5M94.5 152.5h.3M94.5 155h.3"/>
<path d="M94.5 151.8v-.5l.3 .1v1.1M94.5 151.8l.3 .1M94.5 151.8h-1.5v4M94.8 152.5v3h1.2v-1.1l.4-.4h8.3l.2 .2 .2 .3M96 155h.4v.8M99 155.8v1.2M99 157h3M101.3 144.4h6.6M102 155.8v1.2M102 157l-.7 .8h-1.5l-.8-.8M105.1 155h-.5v.8M106.3 152.5h.2"/>
<path d="M106.3 155h.2M106.5 151.8v-.5l-.2 .1v4.1h-1.2v-1M106.5 151.8l-.2 .1M106.5 151.8h1.5v4M106.5 152.5v3.3M107 144.1l1 .3-1 .2M107 151.3v.5M107 151.3h.6l.2 .4M107.1 151.3l.6 .2M107.1 151.3v.5M107.3 151.8l-.8 .7M107.7 151.5l-.2 .3"/>
<path d="M107.7 151.5l.2 .3M108 141.2v4.2M108 155.5l1.5-.1 .2-2.1h.3l-.2 2.1-.4 .4h-14.9M108.5 140.7h18.1M142 141.4h9.3M143 141.1l-1 .3 1 .2M154.7 141.4h9.3M163 141.1l1 .3-1 .2"/>
</g>
<g fill="none" stroke="#231f20" stroke-width=".21">
<path d="M142 124.8h5.5v5.5h-5.5zM158.5 125.6h5.5v4.7h-5.5z"/>
<circle cx="153" cy="121.8" r="1.75"/>
<circle cx="153" cy="131.8" r="1.75"/>
</g>
<path d="M105.8 125a.25 .25 0 0 1 .4 0 .25 .25 0 0 1 0 .3 .25 .25 0 0 1-.4 .1l.2-.2-.2 .2z" fill="#231f20"/>
<g fill="none" stroke="#231f20" stroke-width=".18">
<path d="M63.6 106.8v16.7M63.6 107.8h4.4M64.6 107.5l-1 .3 1 .2M64.6 110.2v7.8M64.6 110.9h3.4M65.6 110.7l-1 .2 1 .3M67 107.5l1 .3-1 .2M67 110.7l1 .2-1 .3M68 106.8v11.1M54.8 128.2h7M54.8 125.2h6.4M55.6 126.2l.2-1 .3 1"/>
<path d="M55.6 127.2l.2 1 .3-1M55.8 124v4.2M59.4 121.1h6.2M60.6 120.8l1 .3-1 .2M61.1 128.4l.9-.6-2.7 3.2h-5.1M61.6 120.1v5.3M62 127.8l-.5 .9M64.6 120.8l-1 .3 1 .2M68.1 138.1v7.5M63.6 141.2v4.4M63.6 144.6h4.5M64.6 144.4l-1 .2 1 .3"/>
<path d="M67.1 144.4l1 .2-1 .3"/>
</g>
<path d="M64.7 113.7l2.2-.1a1.15 1.15 0 0 1 1.1 .2v9.3l-.5 .5v.6l.1 .2h.5v13.7a2.54 2.54 0 0 1-.5 2.2v.4h-4v-2.6h-1.3l-.7-.7v-1.5l.8-.7h1.2v-7h-1.3l-.7-.8v-1.5l.8-.7h1.2v-1.2h1.6v-.4l-.6-.6v-7.1a4.5 4.5 0 0 1 .1-2.2zM90.2 111.4a1.35 1.35 0 0 1 1.7 .2l14.4 9.9a3 3 0 0 1 1.7 3.4v1.8h-.7v.3h.7v4.1h2v3.3h-2v6.2h-1.5v-.8h-.2v.7h-11.5v-.7h-.3v.9h-1.5v-6.3h-1.9v-4h1.9v-3.3h.7v-.3h-.7v-1.1a1.12 1.12 0 0 1 .5-1.4 2.92 2.92 0 0 1 2.7 .1h.5a11.1 11.1 0 0 1 1.4-4.5 1.6 1.6 0 0 0-.8-1.7l-8.1-5.5zM89.3 151.4l.2-.1 4.4-.1 13.7 .1 .3 .4h.1v3.7h1a.44 .44 0 0 0 .5-.2l.1-2 .4 .1-.1 1.2a1.04 1.04 0 0 1-.7 1.3h-7.2v1.2l-.7 .8h-1.5l-.8-.7v-1.3h-6.8a.95 .95 0 0 1-1-1.1h-1.7l-.2-.1z" fill="none" stroke="#231f20" stroke-width=".21"/>
<g fill="#231f20">
<path d="M94.4 98.1h.8v1.4h.6l-1 1.6-1-1.6h.6z"/>
<path d="M107.1 112.5l1.6-1v.6h1.4v.9h-1.4v.5z"/>
</g>
<path d="M24.2 107.4h18.1v23.8h-18.1z" fill="#fff"/>
<text font-size="4.9" x="171.9" y="271.5">D3SH</text>
<g font-size="4">
<text x="23.5" y="29.8">Right operating – with Boss</text>
<text x="23.5" y="99.7">Left operating – with Boss</text>
</g>
<text font-size="3.9" x="195.6" y="271.5">67</text>
<text font-size="3.5" x="118.6" y="271.5">Surface Mount Detection Switch</text>
<g font-size="3.2">
<text x="23.5" y="33.6">D3SH-@1R1</text>
<text x="23.5" y="103.5">D3SH-@1L1</text>
</g>
<g font-size="2.8">
<text x="23" y="18.5">Note: 1. Unless otherwise specified, all units are in millimeters and a tolerance of ±0.15 mm applies to all dimensions</text>
<text x="31" y="22.4">2. The operating characteristics are for operation in the A direction (↓ ) and B direction (→ , ← ).</text>
</g>
<g font-size="2.5" fill="#231f20">
<text x="123.9" y="80.2">PCB mounting hole and land dimensions (Reference)</text>
<text x="143" y="83.1">(View from switch top)</text>
<text x="126.1" y="147.9">PCB mounting hole and land dimensions (Reference)</text>
<text x="145.2" y="150.8">(View from switch top)</text>
</g>
<g font-size="1.8" fill="#231f20">
<text x="104.3" y="27.7">A</text>
<text x="70.6" y="34.5">(0.9)</text>
<text x="96.8" y="32.8">1.1</text>
<text x="106.4" y="33">(3.1)</text>
<text x="70.9" y="38.3">0.68</text>
<text x="102.6" y="37.3">3</text>
<text x="111.5" y="38.8">R0.2</text>
<text x="89.4" y="43.9">B</text>
<text x="59.6" y="53.3">φ0.6</text>
<text x="63.7" y="51.3">0.4</text>
<text x="76.3" y="49.6">center of rotation</text>
<text x="160" y="48.9">2-φ0.7</text>
<text x="110.4" y="58.9">0.25</text>
<text x="123.9" y="57.7" transform="rotate(-90 123.9 57.7)">OP</text>
<text x="126.7" y="57.6" transform="rotate(-90 126.7 57.6)">FP</text>
<text x="57.5" y="62.6">2</text>
<text x="61.6" y="61.1">C0.15</text>
<text x="78.1" y="63.7">3.1</text>
<text x="81.2" y="64.7">2.8</text>
<text x="86.7" y="63.3">0.8</text>
<text x="113.7" y="64.3">0.4</text>
<text x="120.6" y="63.2" transform="rotate(-90 120.6 63.2)">TTP</text>
<text x="131.9" y="61.2">2</text>
<text x="136.7" y="61.7">1.1</text>
<text x="167.8" y="60.6">0.4</text>
<text x="167.8" y="63.2">0.55</text>
<text x="170.1" y="65.8">1.65</text>
<text x="173.9" y="62.8">2.8</text>
<text x="115" y="67.4">1.65</text>
<text x="69.5" y="76.6">0.9</text>
<text x="90.3" y="76.8">0.39</text>
<text x="100.2" y="74.2">3</text>
<text x="151.1" y="75">4.4</text>
<text x="151.1" y="72.8">2.2</text>
<text x="84.2" y="84.6">0.5</text>
<text x="90.6" y="90.9">0.36</text>
<text x="94.2" y="97.5">A</text>
<text x="63.9" y="106.8">(0.9)</text>
<text x="91.3" y="103.8">(3.1)</text>
<text x="98.1" y="107.6">3</text>
<text x="102" y="103.7">1.1</text>
<text x="64.4" y="110">0.68</text>
<text x="86.1" y="108.6">R0.2</text>
<text x="110.8" y="113.3">B</text>
<text x="160.9" y="114.7">2-φ0.7</text>
<text x="52.6" y="123.6">φ0.6</text>
<text x="56.8" y="121.6">0.4</text>
<text x="110.3" y="120">center of rotation</text>
<text x="54.4" y="130.6">C0.15</text>
<text x="75.7" y="127.2" transform="rotate(-90 75.7 127.2)">FP</text>
<text x="79.2" y="127.3" transform="rotate(-90 79.2 127.3)">OP</text>
<text x="111.4" y="128.7">0.25</text>
<text x="134.2" y="127.6">2</text>
<text x="139.1" y="128.1">1.1</text>
<text x="167.7" y="127.3">0.4</text>
<text x="167.7" y="129.7">0.55</text>
<text x="174.2" y="129.1">2.8</text>
<text x="51.7" y="132.7">2</text>
<text x="82.7" y="132.2" transform="rotate(-90 82.7 132.2)">TTP</text>
<text x="85.6" y="133.2">0.8</text>
<text x="115" y="134.1">0.4</text>
<text x="116.3" y="137.2">1.65</text>
<text x="119.5" y="135.4">2.8</text>
<text x="124.4" y="133.6">3.1</text>
<text x="170.2" y="132.3">1.65</text>
<text x="151.8" y="139.2">2.2</text>
<text x="151.8" y="142">4.4</text>
<text x="63.1" y="147.1">0.9</text>
<text x="90.5" y="147.9">0.39</text>
<text x="99.9" y="144.9">3</text>
<text x="84" y="155.1">0.5</text>
<text x="90.1" y="160.8">0.36</text>
</g>
<text font-size="1.4" fill="#231f20" x="165.3" y="48.3">+</text>
<g font-size="1.2" fill="#231f20">
<text x="62.9" y="53">±0.05</text>
<text x="166" y="49.3">0</text>
<text x="166.1" y="48.3">0.05</text>
<text x="58.4" y="62.3">±0.1</text>
<text x="83.7" y="64.4">±0.07</text>
<text x="132.8" y="61">±0.05</text>
<text x="72" y="76.4">±0.05</text>
<text x="166.5" y="113.7">+0.05</text>
<text x="166.8" y="114.8">0</text>
<text x="56" y="123.3">±0.05</text>
<text x="135.1" y="127.3">±0.05</text>
<text x="52.7" y="132.4">±0.1</text>
<text x="121.9" y="135.1">±0.07</text>
<text x="65.5" y="146.9">±0.05</text>
</g>
</svg>
